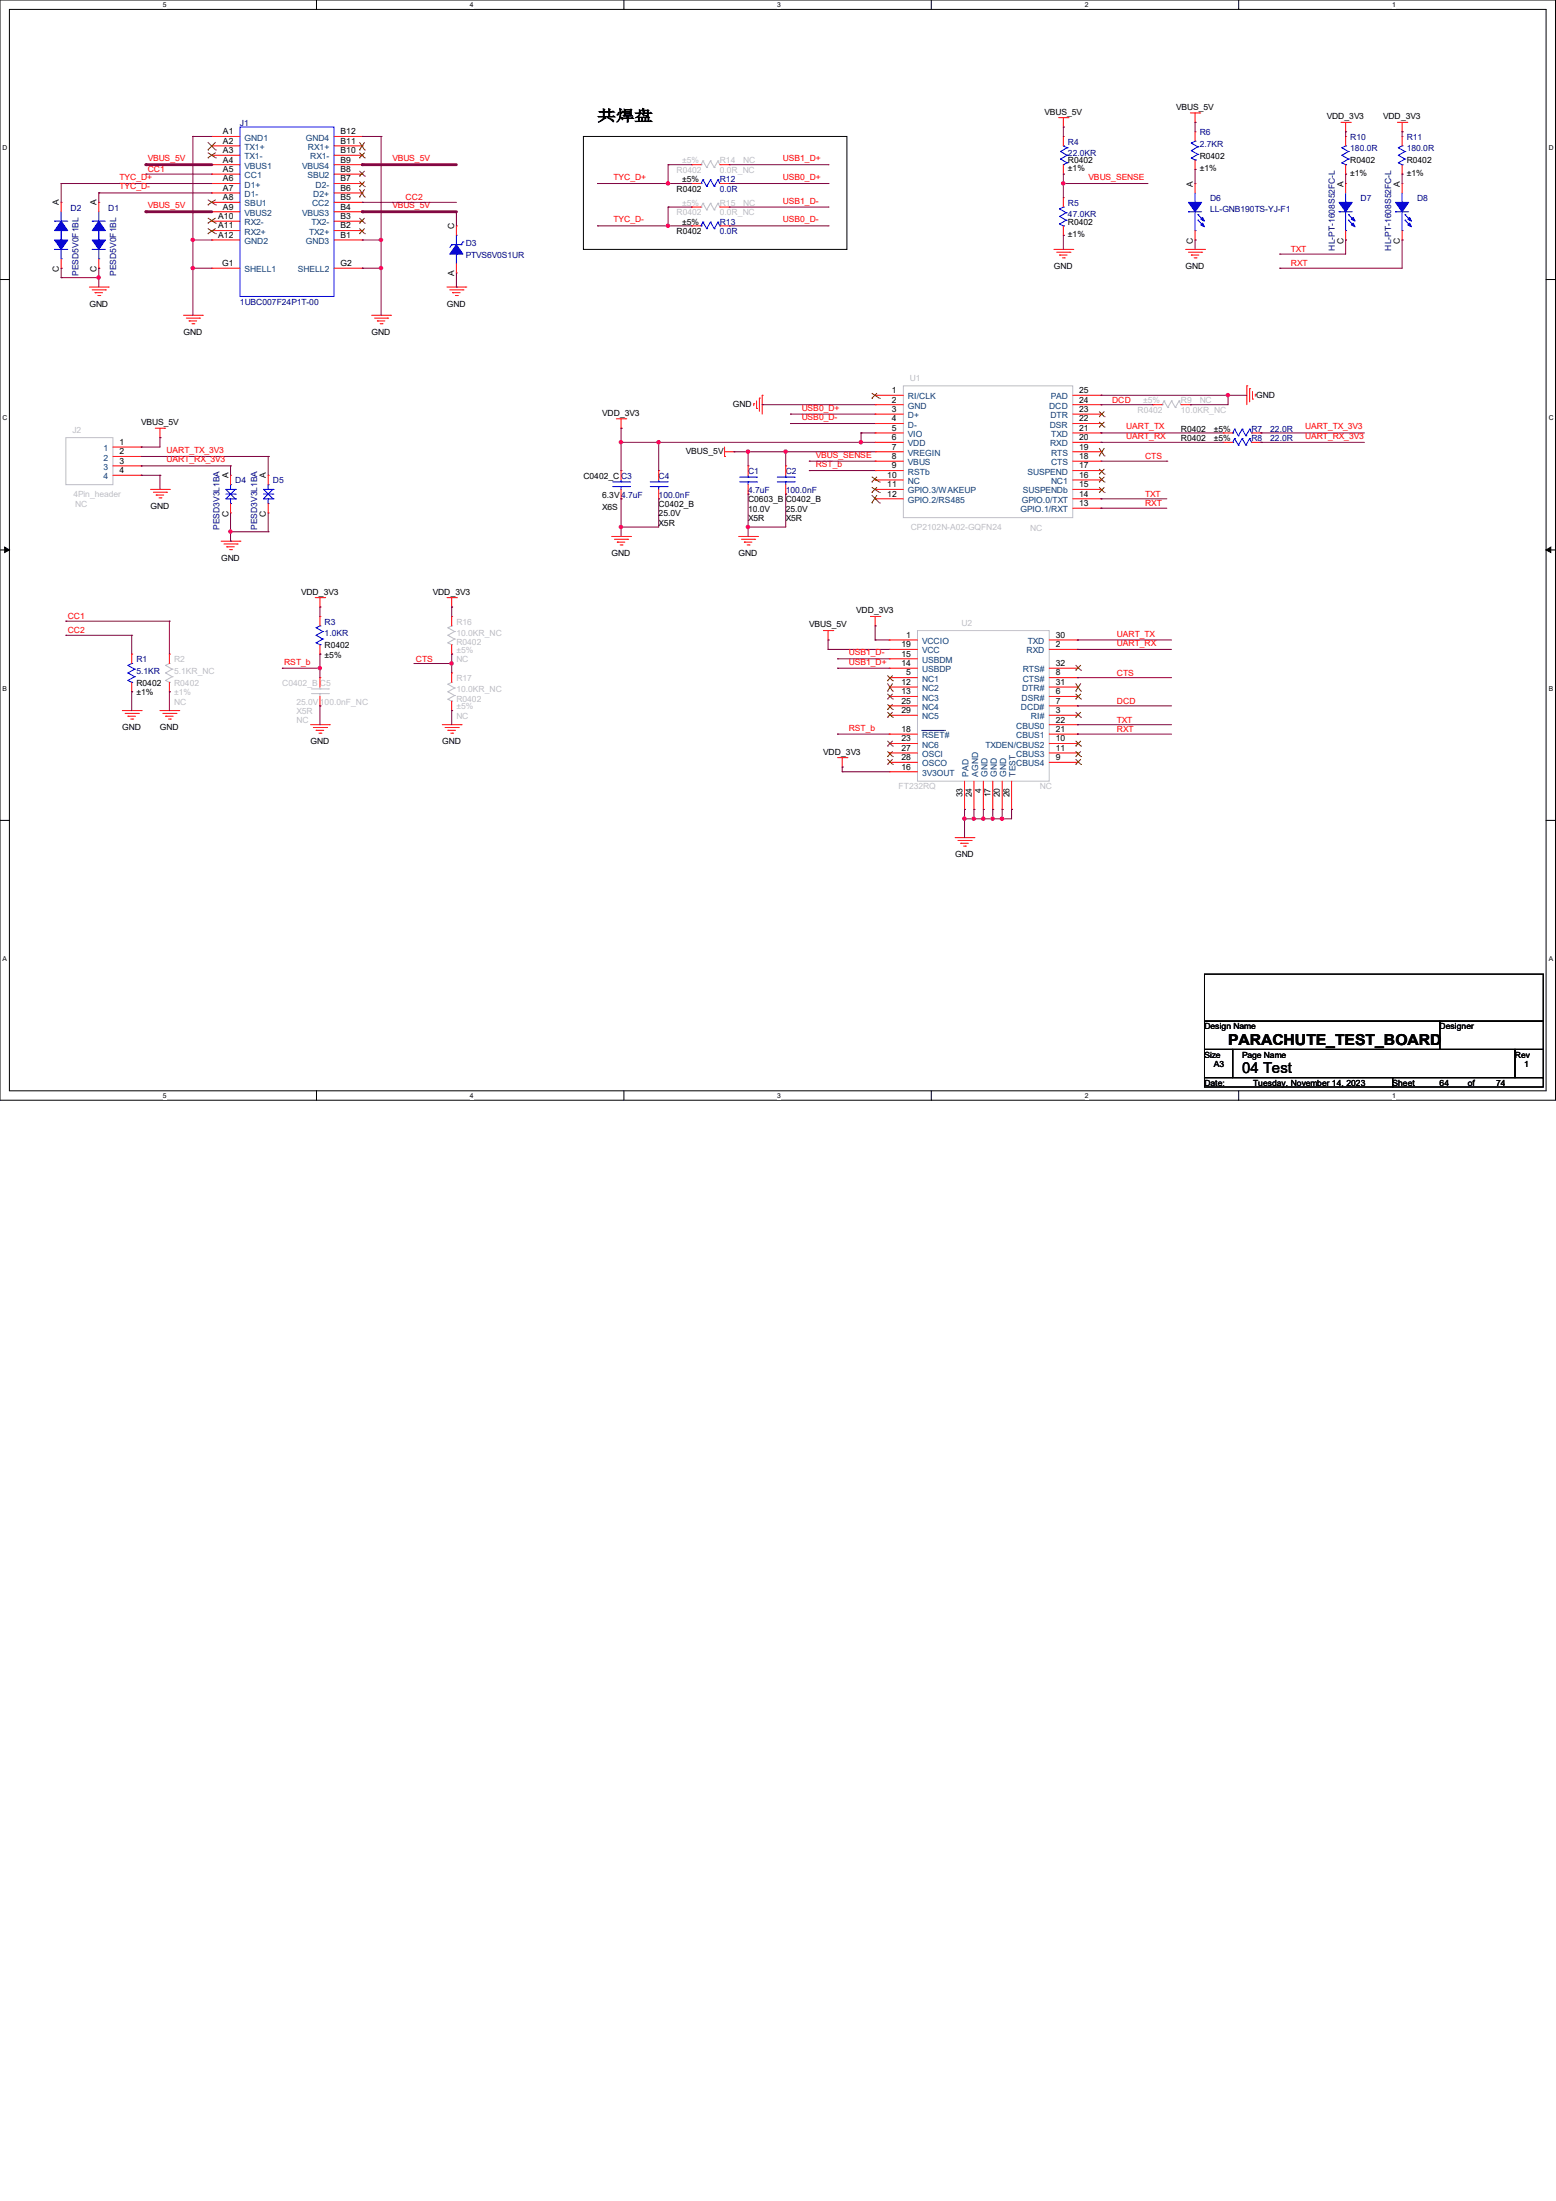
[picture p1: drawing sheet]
<svg xmlns="http://www.w3.org/2000/svg" width="210mm" height="297mm" viewBox="0 0 210 297" stroke-linecap="round" stroke-linejoin="round" font-family="sans-serif">
<path d="M0 0h209.9v148.5h-209.9zM1.3 1.3h207.4v145.9h-207.4z" fill="none" stroke="#000" stroke-width=".13"/>
<g fill="#fff">
<path d="M22 .1h.5v1h-.5z"/>
<path d="M22 147.3h.5v1h-.5z"/>
</g>
<path d="M42.7 0v1.3M42.7 147.2v1.3" fill="none" stroke="#000" stroke-width=".13"/>
<g fill="#fff">
<path d="M63.4 .1h.5v1h-.5z"/>
<path d="M63.4 147.3h.5v1h-.5z"/>
</g>
<path d="M84.2 0v1.3M84.2 147.2v1.3" fill="none" stroke="#000" stroke-width=".13"/>
<g fill="#fff">
<path d="M104.9 .1h.5v1h-.5z"/>
<path d="M104.9 147.3h.5v1h-.5z"/>
</g>
<path d="M125.7 0v1.3M125.7 147.2v1.3" fill="none" stroke="#000" stroke-width=".13"/>
<g fill="#fff">
<path d="M146.4 .1h.5v1h-.5z"/>
<path d="M146.4 147.3h.5v1h-.5z"/>
</g>
<path d="M167.2 0v1.3M167.2 147.2v1.3" fill="none" stroke="#000" stroke-width=".13"/>
<g fill="#fff">
<path d="M187.9 .1h.5v1h-.5z"/>
<path d="M187.9 147.3h.5v1h-.5z"/>
<path d="M.3 19.5h.7v1h-.7z"/>
<path d="M209 19.5h.6v1h-.6z"/>
<path d="M.3 55.9h.7v1h-.7z"/>
<path d="M209 55.9h.6v1h-.6z"/>
</g>
<path d="M0 37.7h1.3M208.7 37.7h1.2" fill="none" stroke="#000" stroke-width=".13"/>
<g fill="#fff">
<path d="M.3 92.4h.6v1h-.6z"/>
<path d="M209 92.4h.6v1h-.6z"/>
</g>
<path d="M0 74.2h1.3M208.7 74.2h1.2" fill="none" stroke="#000" stroke-width=".13"/>
<path d="M.6 73.8l.7 .4-.7 .3zM208.7 74.2l.6-.4v.7z" fill="#000" stroke="#000" stroke-width=".13"/>
<g fill="#fff">
<path d="M.3 128.9h.6v1h-.6z"/>
<path d="M209 128.9h.5v1h-.5z"/>
</g>
<g fill="none" stroke="#000" stroke-width=".13">
<path d="M78.7 18.4h35.6v15.3h-35.6zM0 110.7h1.3M208.7 110.7h1.2M162.6 131.4h45.7v6.4h-45.7zM162.6 137.8h31.7v3.8h-31.7zM194.3 137.8h14v3.8h-14zM194.3 137.8v3.8M162.6 141.6h3.8v3.8h-3.8zM162.6 145.4h25.4v1.3h-25.4zM166.4 141.6h38.1v3.8h-38.1zM188 145.4h20.3v1.3h-20.3zM194.3 141.6h.1"/>
<path d="M204.5 141.6h3.8v3.8h-3.8z"/>
</g>
<g fill="none" stroke="#f00" stroke-width=".13">
<path d="M28.6 18.4h.1M28.6 19.7h.1M28.6 18.4h3.8M28.6 19.7h3.8M45.1 18.4h3.8M45.1 19.7h3.8M48.9 19.7h.1M48.9 18.4h.1M142.9 15.9h1.2M143.5 17.1h.1M143.5 18.4h.1M143.5 15.9v1.2"/>
<path d="M143.5 18.4v1.3M144.1 15.9h.1M160.7 15.2h1.2M161.3 16.5h.1M161.3 17.8h.1M161.3 15.2v1.3M161.3 17.8v1.2M161.9 15.2h.1M181 16.5h1.2M181.6 17.8h.1M181.6 18.4h.1M181.6 16.5v1.3"/>
<path d="M181.6 18.4v1.3M182.2 16.5h.1M188.6 16.5h1.3M189.2 17.8h.1M189.2 18.4h.1M189.2 16.5v1.3M189.2 18.4v1.3M189.9 16.5h.1M8.3 36.2h.1M8.3 27.3h.1M8.3 27.3v1.3M8.3 34.9v1.3"/>
<path d="M12.1 38.7h2.5M12.4 39.1h1.8M12.8 39.5h.1M12.8 39.5h1M13.2 39.9h.3M13.3 36.2h.1M13.3 27.3h.1M13.3 27.3v1.3M13.3 34.9v1.3M13.5 39.9h.1M14.2 39.1h.1M14.6 38.7h.1"/>
<path d="M28.6 21h.1M28.6 22.2h.1M28.6 23.5h.1M28.6 36.2h.1M28.6 24.8h.1M28.6 26h.1M28.6 27.3h.1M28.6 28.6h.1M28.6 29.8h.1M28.6 31.1h.1M28.6 32.4h.1M28.6 24.8h3.8"/>
<path d="M28.6 22.2h3.8M28.6 21h3.8M28.6 23.5h3.8M28.6 36.2h3.8M28.6 26h3.8M28.6 27.3h3.8M28.6 28.6h3.8M28.6 29.8h3.8M28.6 31.1h3.8M28.6 32.4h3.8M45.1 24.8h3.8M45.1 22.2h3.8"/>
<path d="M45.1 21h3.8M45.1 23.5h3.8M45.1 36.2h3.8M45.1 26h3.8M45.1 27.3h3.8M45.1 28.6h3.8M45.1 29.8h3.8M45.1 31.1h3.8M45.1 32.4h3.8M48.9 36.2h.1M48.9 32.4h.1M48.9 31.1h.1"/>
<path d="M48.9 29.8h.1M48.9 28.6h.1M48.9 27.3h.1M48.9 26h.1M48.9 24.8h.1M48.9 23.5h.1M48.9 22.2h.1M48.9 21h.1M60.3 38.7h2.6M60.7 39.1h1.8M61.1 39.5h.1M61.1 39.5h1"/>
<path d="M61.5 39.9h.2M61.6 36.8h.1M61.6 30.5h.1M61.6 30.5v1.2M61.6 35.6v1.2M61.7 39.9h.1M62.5 39.1h.1M62.9 38.7h.1M93.3 27.9h.1M93.3 24.8h.1M93.3 22.2h.1M93.3 30.5h.1"/>
<path d="M93.3 27.9h1.3M93.3 24.8h1.3M93.3 22.2h1.3M93.3 30.5h1.3M97.2 27.9h1.2M97.2 24.8h1.2M97.2 22.2h1.2M97.2 30.5h1.2M98.4 27.9h.1M98.4 24.8h.1M98.4 22.2h.1M98.4 30.5h.1"/>
<path d="M142.2 33.7h2.6M142.6 34h1.8M143 34.4h.1M143 34.4h1M143.4 34.8h.2M143.5 23.5h.1M143.5 31.7h.1M143.5 26.7h.1M143.5 22.2v1.3M143.5 26.7v1.2M143.5 30.5v1.2M143.6 34.8h.1"/>
<path d="M144.4 34h.1M144.8 33.7h.1M160 33.7h2.6M160.4 34h1.8M160.8 34.4h.1M160.8 34.4h1M161.2 34.8h.2M161.3 22.9h.1M161.3 24.8h.1M161.3 32.4h.1M161.3 21.6v1.3M161.3 24.8v1.2"/>
<path d="M161.3 31.1v1.3M161.4 34.8h.1M162.2 34h.1M162.6 33.7h.1M181.6 23.5h.1M181.6 24.8h.1M181.6 32.4h.1M181.6 22.2v1.3M181.6 24.8v1.2M181.6 31.1v1.3M189.2 24.8h.1M189.2 32.4h.1"/>
<path d="M189.2 23.5h.1M189.2 22.2v1.3M189.2 24.8v1.2M189.2 31.1v1.3M21 57.8h1.2M21.6 59.1h.1M21.6 57.8v1.3M22.2 57.8h.1M24.8 42.5h2.5M25.1 42.9h1.8M25.5 43.3h.1M25.5 43.3h1"/>
<path d="M25.9 43.7h.3M26.2 43.7h.1M26.9 42.9h.1M27.3 42.5h.1M50.2 42.5h2.5M50.5 42.9h1.8M50.9 43.3h.1M50.9 43.3h1M51.3 43.7h.3M51.6 43.7h.1M52.3 42.9h.1M52.7 42.5h.1"/>
<path d="M83.2 56.5h1.3M83.8 57.8h.1M83.8 56.5v1.3M84.5 56.5h.1M101.7 54.5h.1M101.7 54.5v.2M102.1 55.1h.1M102.1 54.1v1M102.5 53.7h.1M102.5 53.7v1.8M102.9 53.3h.1M102.9 53.3v2.6"/>
<path d="M118.1 53.3h.1M118.1 54.6h.1M118.1 55.9h.1M118.1 57.1h.1M118.1 58.4h.1M118.1 59.7h.1M118.1 58.4h3.8M118.1 53.3h3.8M118.1 54.6h3.8M118.1 55.9h3.8M118.1 57.1h3.8M118.1 59.7h3.8"/>
<path d="M144.8 58.4h3.8M144.8 53.3h3.8M144.8 54.6h3.8M144.8 55.9h3.8M144.8 57.1h3.8M144.8 59.7h3.8M148.6 59.7h.1M148.6 58.4h.1M148.6 57.1h.1M148.6 55.9h.1M148.6 54.6h.1M148.6 53.3h.1"/>
<path d="M155.6 54.6h.1M155.6 54.6h1.2M159.4 54.6h1.3M160.7 54.6h.1M165.1 58.4h.1M165.1 59.7h.1M165.1 58.4h1.3M165.1 59.7h1.3M168.3 52.1h.1M168.3 52.1v2.5M168.7 52.5h.1M168.7 52.5v1.7"/>
<path d="M168.9 58.4h1.3M168.9 59.7h1.3M169 53.8h.1M169 52.8v1M169.4 53.2h.1M169.4 53.2v.3M170.2 58.4h.1M170.2 59.7h.1M15.2 60.3h3.8M15.2 61.6h3.8M15.2 62.9h3.8M15.2 64.1h3.8"/>
<path d="M19 60.3h.1M19 61.6h.1M19 62.9h.1M19 64.1h.1M20.3 66h2.6M20.7 66.4h1.8M21.1 66.8h.1M21.1 66.8h1M21.5 67.2h.2M21.7 67.2h.1M22.5 66.4h.1M22.9 66h.1"/>
<path d="M29.8 73h2.6M30.2 73.4h1.8M30.6 73.8h.1M30.6 73.8h1M31 74.2h.2M31.1 69.2h.1M31.1 64.1h.1M31.1 64.1v1.3M31.1 67.9v1.3M31.2 74.2h.1M32 73.4h.1M32.4 73h.1"/>
<path d="M36.2 69.2h.1M36.2 64.1h.1M36.2 64.1v1.3M36.2 67.9v1.3M82.5 72.4h2.6M82.9 72.8h1.8M83.3 73.2h.1M83.3 73.2h1M83.7 73.5h.2M83.8 63.5h.1M83.8 67.3h.1M83.8 63.5v1.3"/>
<path d="M83.8 66v1.3M83.9 73.5h.1M84.7 72.8h.1M85.1 72.4h.1M88.9 63.5h.1M88.9 67.3h.1M88.9 63.5v1.3M88.9 66v1.3M97.8 61.6h.1M97.8 61h1.3M97.8 60.3v1.3M99.1 61h.1"/>
<path d="M99.7 72.4h2.5M100.1 72.8h1.8M100.5 73.2h.1M100.5 73.2h1M100.8 73.5h.3M101 62.9h.1M101 66.7h.1M101 62.9v1.2M101 65.4v1.3M101.1 73.5h.1M101.9 72.8h.1M102.2 72.4h.1"/>
<path d="M106 62.9h.1M106 66.7h.1M106 62.9v1.2M106 65.4v1.3M118.1 61h.1M118.1 62.2h.1M118.1 63.5h.1M118.1 64.8h.1M118.1 66h.1M118.1 67.3h.1M118.1 61h3.8M118.1 66h3.8"/>
<path d="M118.1 62.2h3.8M118.1 63.5h3.8M118.1 64.8h3.8M118.1 67.3h3.8M144.8 61h3.8M144.8 66h3.8M144.8 62.2h3.8M144.8 63.5h3.8M144.8 64.8h3.8M144.8 67.3h3.8M144.8 68.6h3.8M148.6 68.6h.1"/>
<path d="M148.6 67.3h.1M148.6 66h.1M148.6 64.8h.1M148.6 63.5h.1M148.6 62.2h.1M148.6 61h.1M16.5 95.9h2.5M16.9 96.3h1.8M17.3 96.6h.1M17.3 96.6h1M17.7 97h.2M17.8 93.3h.1"/>
<path d="M17.8 88.3h.1M17.8 88.3v1.2M17.8 92.1v1.2M17.9 97h.1M18.7 96.3h.1M19 95.9h.1M21.6 95.9h2.5M22 96.3h1.7M22.4 96.6h.1M22.4 96.6h1M22.7 97h.3M22.9 93.3h.1"/>
<path d="M22.9 88.3h.1M22.9 88.3v1.2M22.9 92.1v1.2M23 97h.1M23.7 96.3h.1M24.1 95.9h.1M41.9 97.8h2.5M42.3 98.2h1.8M42.5 80.6h1.3M42.7 98.6h.1M42.7 98.6h1M43.1 98.9h.2"/>
<path d="M43.2 81.9h.1M43.2 88.3h.1M43.2 83.2h.1M43.2 91.4h.1M43.2 95.2h.1M43.2 80.6v1.3M43.2 83.2v1.3M43.2 87v1.3M43.2 91.4v1.3M43.2 94v1.2M43.3 98.9h.1M43.8 80.6h.1"/>
<path d="M44.1 98.2h.1M44.4 97.8h.1M59.7 97.8h2.5M60.1 98.2h1.7M60.3 80.6h1.3M60.5 98.6h.1M60.5 98.6h1M60.8 98.9h.3M61 81.9h.1M61 95.9h.1M61 90.8h.1M61 88.3h.1"/>
<path d="M61 83.2h.1M61 80.6v1.3M61 83.2v1.3M61 87v1.3M61 90.8v1.3M61 94.6v1.3M61.1 98.9h.1M61.6 80.6h.1M61.8 98.2h.1M62.2 97.8h.1M111.1 85.1h1.3M111.8 86.4h.1"/>
<path d="M111.8 85.1v1.3M112.4 85.1h.1M117.5 83.2h1.2M118.1 84.5h.1M118.1 83.2v1.3M118.7 83.2h.1M120 87.6h.1M120 88.9h.1M120 90.2h.1M120 86.4h.1M120 91.4h.1M120 99.1h.1"/>
<path d="M120 92.7h.1M120 94h.1M120 95.2h.1M120 96.5h.1M120 87.6h3.8M120 88.9h3.8M120 90.2h3.8M120 86.4h3.8M120 91.4h3.8M120 99.1h3.8M120 96.5h3.8M120 95.2h3.8"/>
<path d="M120 92.7h3.8M120 94h3.8M141.6 97.8h3.8M141.6 87.6h3.8M141.6 90.2h3.8M141.6 86.4h3.8M141.6 91.4h3.8M141.6 99.1h3.8M141.6 96.5h3.8M141.6 95.2h3.8M141.6 92.7h3.8M141.6 94h3.8"/>
<path d="M145.4 99.1h.1M145.4 97.8h.1M145.4 96.5h.1M145.4 95.2h.1M145.4 91.4h.1M145.4 92.7h.1M145.4 94h.1M145.4 86.4h.1M145.4 87.6h.1M145.4 90.2h.1M113 102.2h1.3M113.7 103.5h.1"/>
<path d="M113.7 102.2v1.3M114.3 102.2h.1M120 101.6h.1M120 102.9h.1M120 100.3h.1M120 104.1h.1M120 101.6h3.8M120 102.9h3.8M120 100.3h3.8M120 104.1h3.8M128.9 113h2.5M129.3 113.4h1.8"/>
<path d="M129.7 113.8h.1M129.7 113.8h1M130 114.2h.3M130.2 109.2h.1M130.2 105.4v3.8M130.3 114.2h.1M131.1 113.4h.1M131.4 113h.1M131.4 109.2h.1M131.4 105.4v3.8M132.7 109.2h.1M132.7 105.4v3.8"/>
<path d="M134 109.2h.1M134 105.4v3.8M135.3 109.2h.1M135.3 105.4v3.8M136.5 109.2h.1M136.5 105.4v3.8M141.6 101.6h3.8M141.6 102.9h3.8M141.6 100.3h3.8M145.4 102.9h.1M145.4 101.6h.1M145.4 100.3h.1"/>
</g>
<g fill="none" stroke="#00f" stroke-width=".13">
<path d="M32.4 17.1h12.7v22.9h-12.7zM143.5 19.7h.1M143.5 19.7l.5 .2M144 19.9h.1M144 19.9l-.9 .5M160.8 19.3h.1M160.8 19.3l.9 .5M161.3 19h.1M161.3 19l-.5 .3M161.7 19.8h.1M161.7 19.8l-.9 .5M181.1 19.9h.1"/>
<path d="M181.1 19.9l.9 .5M181.6 19.7h.1M181.6 19.7l-.5 .2M188.7 19.9h.1M188.7 19.9l.9 .5M189.2 19.7h.1M189.2 19.7l-.5 .2M7.4 33.7h.1M7.4 29.8h.1M7.4 33.7h1.7M7.4 29.8h1.7M8.3 34.9h.1"/>
<path d="M8.3 32.4h.1M8.3 28.6v6.3M12.4 33.7h.1M12.4 29.8h.1M12.4 33.7h1.8M12.4 29.8h1.8M13.3 34.9h.1M13.3 32.4h.1M13.3 28.6v6.3M61 33h.1M61 33l-.3 .4M61 33h1.2"/>
<path d="M61.6 34.3h.1M61.6 31.7h.1M61.6 31.7v1.3M61.6 34.3v1.3M62.2 33h.1M62.5 32.6h.1M62.5 32.6l-.3 .4M94.6 24.8h.1M94.6 30.5h.1M94.9 24.3h.1M94.9 30h.1M94.9 24.3l-.3 .5"/>
<path d="M94.9 24.3l.5 .8M94.9 30l-.3 .5M94.9 30l.5 .9M95.4 25.1h.1M95.4 30.9h.1M95.9 24.3h.1M95.9 30h.1M95.9 24.3l-.5 .8M95.9 24.3l.5 .8M95.9 30l-.5 .9M95.9 30l.5 .9M96.4 25.1h.1"/>
<path d="M96.4 30.9h.1M96.9 24.3h.1M96.9 30h.1M96.9 24.3l-.5 .8M96.9 24.3l.3 .5M96.9 30l-.5 .9M96.9 30l.3 .5M97.2 24.8h.1M97.2 30.5h.1M143 30.2h.1M143 29.2h.1M143 28.2h.1"/>
<path d="M143 30.2l.5 .3M143 29.2l.9 .5M143 28.2l.9 .5M143.1 20.4h.1M143.1 21.5h.1M143.1 20.4l.9 .6M143.1 21.5l.9 .5M143.5 22.2h.1M143.5 30.5h.1M143.5 27.9h.1M143.5 27.9l-.5 .3M143.9 29.7h.1"/>
<path d="M143.9 28.7h.1M143.9 29.7l-.9 .5M143.9 28.7l-.9 .5M144 21h.1M144 22h.1M144 21l-.9 .5M144 22l-.5 .2M160.4 28.6h.1M160.4 28.6h1.8M160.8 21.3h.1M160.8 20.3h.1M160.8 21.3l.5 .3"/>
<path d="M160.8 20.3l.9 .5M161.3 21.6h.1M161.3 27.3h.1M161.3 31.1h.1M161.3 26v1.3M161.3 28.6v2.5M161.7 20.8h.1M161.7 29h.1M161.7 29.7h.1M161.7 20.8l-.9 .5M161.7 29l.7 .7M161.7 29.7l.7 .8"/>
<path d="M180.7 28.6h.1M180.7 28.6h1.8M181.1 22h.1M181.1 21h.1M181.1 22l.5 .2M181.1 21l.9 .5M181.6 22.2h.1M181.6 27.3h.1M181.6 31.1h.1M181.6 26v1.3M181.6 28.6v2.5M182 21.5h.1"/>
<path d="M182 20.4h.1M182 29h.1M182 29.7h.1M182 21.5l-.9 .5M182 20.4l-.9 .6M182 29l.8 .7M182 29.7l.8 .8M188.3 28.6h.1M188.3 28.6h1.8M188.7 22h.1M188.7 21h.1M188.7 22l.5 .2"/>
<path d="M188.7 21l.9 .5M189.2 27.3h.1M189.2 31.1h.1M189.2 22.2h.1M189.2 26v1.3M189.2 28.6v2.5M189.6 29h.1M189.6 29.7h.1M189.6 21.5h.1M189.6 20.4h.1M189.6 29l.8 .7M189.6 29.7l.8 .8"/>
<path d="M189.6 21.5l-.9 .5M189.6 20.4l-.9 .6M166.4 58.4h.1M166.4 59.7h.1M166.6 57.9h.1M166.6 59.2h.1M166.6 57.9l-.2 .5M166.6 57.9l.5 .9M166.6 59.2l-.2 .5M166.6 59.2l.5 .9M167.1 58.8h.1M167.6 57.9h.1"/>
<path d="M167.6 59.2h.1M167.6 57.9l-.5 .9M167.6 57.9l.5 .9M167.6 59.2l-.5 .9M167.6 59.2l.5 .9M168.1 58.8h.1M168.7 57.9h.1M168.7 59.2h.1M168.7 57.9l-.6 .9M168.7 57.9l.2 .5M168.7 59.2l-.6 .9M168.7 59.2l.2 .5"/>
<path d="M168.9 58.4h.1M168.9 59.7h.1M30.5 66.7h1.2M31.1 67.9h.1M31.1 65.4h.1M31.1 65.4v.6M31.1 67.3v.6M31.7 67.3h.1M31.7 66h.1M31.7 66.7h.1M31.7 66h-1.2l1.2 1.3M31.7 66l-1.2 1.3h1.2"/>
<path d="M35.6 66.7h1.2M36.2 67.9h.1M36.2 65.4h.1M36.2 65.4v.6M36.2 67.3v.6M36.8 67.3h.1M36.8 66h.1M36.8 66.7h.1M36.8 66h-1.2l1.2 1.3M36.8 66l-1.2 1.3h1.2M82.7 65.7h2.3M82.7 65h2.3"/>
<path d="M83.8 65h.1M83.8 65.7h.1M83.8 64.8v.2M83.8 65.7v.3M85 65.7h.1M85 65h.1M87.8 65.7h2.2M87.8 65h2.2M88.9 65h.1M88.9 65.7h.1M88.9 64.8v.2M88.9 65.7v.3"/>
<path d="M90 65.7h.1M90 65h.1M99.8 65h2.3M99.8 64.4h2.3M101 64.4h.1M101 65h.1M101 64.1v.3M101 65v.4M102.1 65h.1M102.1 64.4h.1M104.9 65h2.3M104.9 64.4h2.3"/>
<path d="M106 64.4h.1M106 65h.1M106 64.1v.3M106 65v.4M107.2 65h.1M107.2 64.4h.1M167.1 60.1h.1M168.1 60.1h.1M17.3 91.8h.1M17.3 90.8h.1M17.3 89.8h.1M17.3 91.8l.5 .3"/>
<path d="M17.3 90.8l.9 .5M17.3 89.8l.9 .5M17.8 92.1h.1M17.8 89.5h.1M17.8 89.5l-.5 .3M18.2 91.3h.1M18.2 90.3h.1M18.2 91.3l-.9 .5M18.2 90.3l-.9 .5M42.7 86.7h.1M42.7 85.7h.1M42.7 84.7h.1"/>
<path d="M42.7 86.7l.5 .3M42.7 85.7l.9 .5M42.7 84.7l.9 .5M43.2 87h.1M43.2 84.5h.1M43.2 84.5l-.5 .2M43.6 86.2h.1M43.6 85.2h.1M43.6 86.2l-.9 .5M43.6 85.2l-.9 .5"/>
</g>
<g fill="none" stroke="#c0c0c0" stroke-width=".13">
<path d="M94.6 27.9h.1M94.6 22.2h.1M94.9 27.4h.1M94.9 21.7h.1M94.9 27.4l-.3 .5M94.9 27.4l.5 .9M94.9 21.7l-.3 .5M94.9 21.7l.5 .9M95.4 28.3h.1M95.4 22.6h.1M95.9 27.4h.1M95.9 21.7h.1"/>
<path d="M95.9 27.4l-.5 .9M95.9 27.4l.5 .9M95.9 21.7l-.5 .9M95.9 21.7l.5 .9M96.4 28.3h.1M96.4 22.6h.1M96.9 27.4h.1M96.9 21.7h.1M96.9 27.4l-.5 .9M96.9 27.4l.3 .5M96.9 21.7l-.5 .9M96.9 21.7l.3 .5"/>
<path d="M97.2 27.9h.1M97.2 22.2h.1M8.9 59.1h6.3v6.3h-6.3zM121.9 52.1h22.9v17.7h-22.9zM156.8 54.6h.1M157.1 54.1h.1M157.1 54.1l-.3 .5M157.1 54.1l.5 .9M157.6 55h.1M158.1 54.1h.1M158.1 54.1l-.5 .9M158.1 54.1l.5 .9"/>
<path d="M158.6 55h.1M159.1 54.1h.1M159.1 54.1l-.5 .9M159.1 54.1l.3 .5M159.4 54.6h.1M22.4 91.8h.1M22.4 90.8h.1M22.4 89.8h.1M22.4 91.8l.5 .3M22.4 90.8l.8 .5M22.4 89.8l.8 .5M22.9 92.1h.1"/>
<path d="M22.9 89.5h.1M22.9 89.5l-.5 .3M23.2 91.3h.1M23.2 90.3h.1M23.2 91.3l-.8 .5M23.2 90.3l-.8 .5M42 93.6h2.3M42 93h2.3M43.2 93h.1M43.2 93.6h.1M43.2 92.7v.3M43.2 93.6v.4"/>
<path d="M44.3 93.6h.1M44.3 93h.1M60.5 94.4h.1M60.5 93.3h.1M60.5 92.3h.1M60.5 86.7h.1M60.5 85.7h.1M60.5 84.7h.1M60.5 94.4l.5 .2M60.5 93.3l.8 .6M60.5 92.3l.8 .5M60.5 86.7l.5 .3"/>
<path d="M60.5 85.7l.8 .5M60.5 84.7l.8 .5M61 94.6h.1M61 92.1h.1M61 87h.1M61 84.5h.1M61 92.1l-.5 .2M61 84.5l-.5 .2M61.3 93.9h.1M61.3 92.8h.1M61.3 86.2h.1M61.3 85.2h.1"/>
<path d="M61.3 93.9l-.8 .5M61.3 92.8l-.8 .5M61.3 86.2l-.8 .5M61.3 85.2l-.8 .5M123.8 85.1h17.8v20.3h-17.8z"/>
</g>
<g fill="none" stroke="#804000" stroke-width=".13">
<path d="M28 19.2l1.1 1M29.1 19.2l-1.1 1M48.5 19.2l.7 1M49.2 19.2l-.7 1M28 20.2h.1M28 21.3h.1M28 27.7h.1M28 30.1h.1M28 31.5h.1M28 20.6l1.1 .7M28 26.9l1.1 .8M28 29.4l1.1 .7"/>
<path d="M28 30.8l1.1 .7M29.1 20.2h.1M29.1 21.3h.1M29.1 27.7h.1M29.1 30.1h.1M29.1 31.5h.1M29.1 20.6l-1.1 .7M29.1 26.9l-1.1 .8M29.1 29.4l-1.1 .7M29.1 30.8l-1.1 .7M48.5 31.5h.1M48.5 30.1h.1"/>
<path d="M48.5 26.6h.1M48.5 25.2h.1M48.5 23.8h.1M48.5 21.3h.1M48.5 20.2h.1M48.5 30.8l.7 .7M48.5 29.4l.7 .7M48.5 25.5l.7 1.1M48.5 24.5l.7 .7M48.5 23.1l.7 .7M48.5 20.6l.7 .7M49.2 31.5h.1"/>
<path d="M49.2 30.1h.1M49.2 26.6h.1M49.2 25.2h.1M49.2 23.8h.1M49.2 21.3h.1M49.2 20.2h.1M49.2 30.8l-.7 .7M49.2 29.4l-.7 .7M49.2 25.5l-.7 1.1M49.2 24.5l-.7 .7M49.2 23.1l-.7 .7M49.2 20.6l-.7 .7"/>
<path d="M117.7 53.8h.1M117.7 53.1l1 .7M118.4 53.1l-.7 .7M118.7 53.8h.1M148.3 57.6h.1M148.3 56.2h.1M148.3 56.9l.7 .7M148.3 55.5l.7 .7M149 57.6h.1M149 56.2h.1M149 56.9l-.7 .7M149 55.5l-.7 .7"/>
<path d="M117.7 65h.1M117.7 66.5h.1M117.7 67.9h.1M117.7 64.3l1 .7M117.7 65.8l1 .7M117.7 66.8l1 1.1M118.4 64.3l-.7 .7M118.4 65.8l-.7 .7M118.4 66.8l-.7 1.1M118.7 65h.1M118.7 66.5h.1M118.7 67.9h.1"/>
<path d="M148.3 66.5h.1M148.3 65h.1M148.3 64h.1M148.3 61.5h.1M148.3 65.8l.7 .7M148.3 64.3l.7 .7M148.3 63.3l.7 .7M148.3 60.5l.7 1M149 66.5h.1M149 65h.1M149 64h.1M149 61.5h.1"/>
<path d="M149 65.8l-.7 .7M149 64.3l-.7 .7M149 63.3l-.7 .7M149 60.5l-.7 1M119.8 91.9h.1M119.8 93.3h.1M119.8 94.3h.1M119.8 95.7h.1M119.8 96.8h.1M119.8 91.2l.7 .7M119.8 100l.7 .7M119.8 92.2l.7 1.1"/>
<path d="M119.8 93.6l.7 .7M119.8 95l.7 .7M119.8 96.1l.7 .7M120.5 91.9h.1M120.5 93.3h.1M120.5 94.3h.1M120.5 95.7h.1M120.5 96.8h.1M120.5 91.2l-.7 .7M120.5 100l-.7 .7M120.5 92.2l-.7 1.1M120.5 93.6l-.7 .7"/>
<path d="M120.5 95l-.7 .7M120.5 96.1l-.7 .7M145.2 96.8h.1M145.2 93.3h.1M145.2 94.3h.1M145.2 90.4h.1M145.2 100l.7 .7M145.2 96.1l.7 .7M145.2 92.2l.7 1.1M145.2 93.6l.7 .7M145.2 89.7l.7 .7M145.9 96.8h.1"/>
<path d="M145.9 93.3h.1M145.9 94.3h.1M145.9 90.4h.1M145.9 100l-.7 .7M145.9 96.1l-.7 .7M145.9 92.2l-.7 1.1M145.9 93.6l-.7 .7M145.9 89.7l-.7 .7M119.8 102.1h.1M119.8 103.1h.1M119.8 100.7h.1M119.8 101.4l.7 .7"/>
<path d="M119.8 102.4l.7 .7M120.5 102.1h.1M120.5 103.1h.1M120.5 100.7h.1M120.5 101.4l-.7 .7M120.5 102.4l-.7 .7M145.2 103.1h.1M145.2 102.1h.1M145.2 100.7h.1M145.2 102.4l.7 .7M145.2 101.4l.7 .7M145.9 103.1h.1"/>
<path d="M145.9 102.1h.1M145.9 100.7h.1M145.9 102.4l-.7 .7M145.9 101.4l-.7 .7"/>
</g>
<g fill="#00f" stroke="#00f" stroke-width=".13">
<path d="M160.4 27.3h1.8l-.9 1.3z" fill-rule="evenodd"/>
<path d="M162.3 30.1l.3 .5-.5-.2z" fill-rule="evenodd"/>
<path d="M162.3 29.3l.3 .5-.5-.2z" fill-rule="evenodd"/>
<path d="M61.6 33l.9 1.3h-1.8z" fill-rule="evenodd"/>
<path d="M12.4 32.4h1.8l-.9 1.3z" fill-rule="evenodd"/>
<path d="M13.3 29.8l.9 1.3h-1.8z" fill-rule="evenodd"/>
<path d="M188.3 27.3h1.8l-.9 1.3z" fill-rule="evenodd"/>
<path d="M190.2 30.1l.3 .5-.5-.2z" fill-rule="evenodd"/>
<path d="M190.2 29.3l.3 .5-.5-.2z" fill-rule="evenodd"/>
<path d="M7.4 32.4h1.7l-.8 1.3z" fill-rule="evenodd"/>
<path d="M8.3 29.8l.8 1.3h-1.7z" fill-rule="evenodd"/>
<path d="M180.7 27.3h1.8l-.9 1.3z" fill-rule="evenodd"/>
<path d="M182.6 30.1l.3 .5-.5-.2z" fill-rule="evenodd"/>
<path d="M182.6 29.3l.3 .5-.5-.2z" fill-rule="evenodd"/>
</g>
<path d="M124.4 98.6h3.1M127.5 98.6h.1" fill="none" stroke="#004080" stroke-width=".13"/>
<g fill="none" stroke="#800040" stroke-width=".13">
<path d="M26 18.4h.1M26 18.4v24.1M26 18.4h2.6M48.9 18.4h.1M48.9 18.4h2.5M51.4 18.4h.1M51.4 18.4v24.1M26 36.2h.1M26 32.4h.1M26 36.2h2.6M26 32.4h2.6M48.9 36.2h.1"/>
<path d="M48.9 32.4h.1M48.9 36.2h2.5M48.9 32.4h2.5M51.4 36.2h.1M51.4 32.4h.1"/>
</g>
<g fill="#f0f" stroke="#f0f" stroke-width=".13">
<circle cx="26" cy="36.2" r=".23"/>
<circle cx="26" cy="32.4" r=".23"/>
<circle cx="51.4" cy="32.4" r=".23"/>
<circle cx="51.4" cy="36.2" r=".23"/>
</g>
<path d="M19.7 22.2h8.9" fill="none" stroke="#800040" stroke-width=".38"/>
<circle cx="19.7" cy="22.2" r=".19" fill="#800040"/>
<path d="M48.9 22.2h12.7" fill="none" stroke="#800040" stroke-width=".38"/>
<circle cx="48.9" cy="22.2" r=".19" fill="#800040"/>
<path d="M19.7 28.6h8.9" fill="none" stroke="#800040" stroke-width=".38"/>
<circle cx="19.7" cy="28.6" r=".19" fill="#800040"/>
<path d="M48.9 28.6h12.7" fill="none" stroke="#800040" stroke-width=".38"/>
<circle cx="48.9" cy="28.6" r=".19" fill="#800040"/>
<g fill="none" stroke="#800040" stroke-width=".13">
<path d="M143.5 17.1h.1M143.5 17.1v1.3M161.3 16.5h.1M161.3 16.5v1.3M181.6 17.8h.1M181.6 17.8v.6M189.2 17.8h.1M189.2 17.8v.6M8.3 24.8h.1M8.3 36.2h.1M8.3 37.5h.1M8.3 24.8h20.3"/>
<path d="M8.3 24.8v2.5M8.3 36.2v1.3M8.3 37.5h5M13.3 26h.1M13.3 36.2h.1M13.3 37.5h.1M13.3 26h15.3M13.3 26v1.3M13.3 36.2v2.5M19.7 23.5h.1M19.7 23.5h8.9M48.9 27.3h.1"/>
<path d="M48.9 27.3h12.7M61.6 38.7h.1M61.6 28.6h.1M61.6 28.6v1.9M61.6 36.8v1.9M80.6 24.8h.1M80.6 30.5h.1M80.6 24.8h12.7M80.6 30.5h12.7M90.2 22.2h.1M90.2 24.8h.1M90.2 27.9h.1"/>
<path d="M90.2 30.5h.1M90.2 22.2h3.1M90.2 22.2v2.6M90.2 27.9v2.6M90.2 27.9h3.1M98.4 24.8h13.4M98.4 30.5h13.4M98.4 22.2h13.4M98.4 27.9h13.4M111.8 24.8h.1M111.8 22.2h.1M111.8 30.5h.1"/>
<path d="M111.8 27.9h.1M143.5 23.5h.1M143.5 31.7h.1M143.5 24.8h.1M143.5 24.8h11.4M143.5 23.5v3.2M143.5 31.7v2M161.3 32.4h.1M161.3 22.9h.1M161.3 22.9v1.9M161.3 32.4v1.3M172.7 34.3h.1"/>
<path d="M172.7 36.2h.1M181.6 23.5h.1M181.6 32.4h.1M181.6 23.5v1.3M181.6 32.4v1.9h-8.9M189.2 23.5h.1M189.2 32.4h.1M189.2 32.4v3.8h-16.5M189.2 23.5v1.3M21.6 59.1h.1M21.6 59.1v1.2h-2.6M83.8 59.7h.1"/>
<path d="M83.8 57.8h.1M83.8 59.7h34.3M83.8 57.8v5.7M88.9 59.7h.1M88.9 59.7v3.8M102.9 54.6h.1M102.9 54.6h15.2M106.7 55.9h.1M106.7 57.1h.1M106.7 55.9h11.4M106.7 57.1h11.4M116.2 58.4h.1"/>
<path d="M116.2 59.7h.1M116.2 58.4h1.9M116.2 58.4v1.3M148.6 53.3h.1M148.6 58.4h.1M148.6 59.7h.1M148.6 54.6h.1M148.6 54.6h7M148.6 59.7h16.5M148.6 58.4h16.5M148.6 53.3h19.7M160.7 54.6h.1"/>
<path d="M165.7 53.3h.1M165.7 53.3v1.3h-5M170.2 58.4h.1M170.2 59.7h.1M170.2 59.7h13.9M170.2 58.4h13.9M19 64.1h.1M19 60.3h.1M19 62.9h.1M19 64.1h2.6M19 61.6h17.2M19 62.9h12.1"/>
<path d="M21.6 64.1h.1M21.6 64.1v1.9M31.1 62.9h.1M31.1 71.8h.1M31.1 73h.1M31.1 62.9v1.2M31.1 69.2v3.8M31.1 71.8h5.1M36.2 61.6h.1M36.2 71.8h.1M36.2 61.6v2.5M36.2 69.2v2.6"/>
<path d="M83.8 67.3h.1M83.8 71.1h.1M83.8 67.3v5.1M88.9 67.3h.1M88.9 67.3v3.8h-5.1M99.1 61h.1M99.1 61h19M101 61h.1M101 66.7h.1M101 71.1h.1M101 61v1.9M101 66.7v5.7"/>
<path d="M106 61h.1M106 66.7h.1M106 61v1.9M106 66.7v4.4h-5M109.2 63.5h.1M109.2 62.2h.1M109.2 63.5h8.9M109.2 62.2h8.9M148.6 67.3h.1M148.6 68.6h.1M148.6 62.2h8.9M148.6 67.3h8.9"/>
<path d="M148.6 68.6h8.9M157.5 62.2h.1M8.9 83.8h.1M8.9 85.7h.1M8.9 83.8h14M8.9 85.7h8.9M17.8 93.3h.1M17.8 85.7h.1M17.8 85.7v2.6M17.8 93.3v2.6M22.9 93.3h.1M22.9 83.8h.1"/>
<path d="M22.9 83.8v4.5M22.9 93.3v2.6M38.1 90.2h.1M38.1 90.2h5.1M43.2 88.3h.1M43.2 81.9h.1M43.2 95.2h.1M43.2 90.2h.1M43.2 81.9v1.3M43.2 88.3v3.1M43.2 95.2v2.6M55.9 89.5h.1"/>
<path d="M55.9 89.5h5.1M61 95.9h.1M61 88.3h.1M61 81.9h.1M61 89.5h.1M61 81.9v1.3M61 88.3v2.5M61 95.9v1.9M111.8 86.4h.1M111.8 87.6h.1M111.8 86.4v1.2M111.8 87.6h8.2"/>
<path d="M113 88.9h.1M113 90.2h.1M113 99.1h.1M113 90.2h7M113 88.9h7M113 99.1h7M118.1 84.5h.1M118.1 86.4h.1M118.1 84.5v1.9M118.1 86.4h1.9M145.4 86.4h.1M145.4 87.6h.1"/>
<path d="M145.4 91.4h.1M145.4 95.2h.1M145.4 97.8h.1M145.4 99.1h.1M145.4 86.4h12.7M145.4 87.6h12.7M145.4 99.1h12.7M145.4 91.4h12.7M145.4 95.2h12.7M145.4 97.8h12.7M113.7 104.1h.1M113.7 103.5h.1"/>
<path d="M113.7 104.1h6.3M113.7 103.5v.6M130.2 109.2h.1M130.2 110.5h.1M130.2 109.2v3.8M131.4 109.2h.1M131.4 110.5h.1M131.4 109.2v1.3M132.7 109.2h.1M132.7 110.5h.1M132.7 109.2v1.3M134 109.2h.1"/>
<path d="M134 110.5h.1M134 109.2v1.3M135.3 109.2h.1M135.3 110.5h.1M135.3 109.2v1.3M136.5 109.2h.1M136.5 109.2v1.3h-6.3"/>
</g>
<g fill="#f0f" stroke="#f0f" stroke-width=".13">
<circle cx="100.9" cy="60.9" r=".23"/>
<circle cx="106" cy="60.9" r=".23"/>
<circle cx="100.9" cy="71.1" r=".23"/>
<circle cx="43.2" cy="90.1" r=".23"/>
<circle cx="13.3" cy="37.4" r=".23"/>
<circle cx="116.2" cy="59.7" r=".23"/>
<circle cx="88.9" cy="59.7" r=".23"/>
<circle cx="83.8" cy="71.1" r=".23"/>
<circle cx="83.8" cy="59.7" r=".23"/>
<circle cx="143.5" cy="24.7" r=".23"/>
<circle cx="165.7" cy="53.3" r=".23"/>
<circle cx="31.1" cy="71.7" r=".23"/>
<circle cx="90.1" cy="24.7" r=".23"/>
<circle cx="90.1" cy="30.5" r=".23"/>
<circle cx="60.9" cy="89.5" r=".23"/>
<circle cx="130.2" cy="110.5" r=".23"/>
<circle cx="132.7" cy="110.5" r=".23"/>
<circle cx="131.4" cy="110.5" r=".23"/>
<circle cx="134" cy="110.5" r=".23"/>
<circle cx="135.2" cy="110.5" r=".23"/>
<circle cx="26" cy="36.2" r=".23"/>
<circle cx="26" cy="32.4" r=".23"/>
<circle cx="51.4" cy="32.4" r=".23"/>
<circle cx="51.4" cy="36.2" r=".23"/>
</g>
<g font-size="2">
<text x="80.6" y="16.3">共焊盘</text>
<text x="165.7" y="141">PARACHUTE_TEST_BOARD</text>
<text x="167.6" y="144.8">04 Test</text>
</g>
<g font-size="1.1" fill="#000080">
<text x="32.4" y="17">J1</text>
<text x="144.1" y="19.5">R4</text>
<text x="144.1" y="21">22.0KR</text>
<text x="161.9" y="18.2">R6</text>
<text x="161.9" y="19.8">2.7KR</text>
<text x="182.2" y="18.9">R10</text>
<text x="182.2" y="20.4">180.0R</text>
<text x="189.8" y="18.9">R11</text>
<text x="189.8" y="20.4">180.0R</text>
<text x="9.5" y="28.4">D2</text>
<text x="14.6" y="28.4">D1</text>
<text x="97.1" y="24.6">R12</text>
<text x="97.1" y="25.9">0.0R</text>
<text x="144.1" y="27.8">R5</text>
<text x="144.1" y="29.3">47.0KR</text>
<text x="163.3" y="27.1">D6</text>
<text x="163.3" y="28.7">LL-GNB190TS-YJ-F1</text>
<text x="183.6" y="27.1">D7</text>
<text x="191.2" y="27.1">D8</text>
<text x="62.9" y="33.2">D3</text>
<text x="62.9" y="34.8">PTVS6V0S1UR</text>
<text x="97.1" y="30.3">R13</text>
<text x="97.1" y="31.6">0.0R</text>
<text x="180.1" y="33.8" transform="rotate(-90 180.1 33.8)">HL-PT-1608S52FC-L</text>
<text x="187.7" y="33.8" transform="rotate(-90 187.7 33.8)">HL-PT-1608S52FC-L</text>
<text x="10.6" y="37.2" transform="rotate(-90 10.6 37.2)">PESD5V0F1BL</text>
<text x="15.7" y="37.2" transform="rotate(-90 15.7 37.2)">PESD5V0F1BL</text>
<text x="32.4" y="41.1">1UBC007F24P1T-00</text>
<text x="168.9" y="58.3">R7</text>
<text x="168.9" y="59.5">R8</text>
<text x="171.4" y="58.3">22.0R</text>
<text x="171.4" y="59.5">22.0R</text>
<text x="31.7" y="65.2">D4</text>
<text x="36.8" y="65.2">D5</text>
<text x="88.9" y="64.6">C4</text>
<text x="101" y="64">C1</text>
<text x="106" y="64">C2</text>
<text x="29.6" y="71.5" transform="rotate(-90 29.6 71.5)">PESD3V3L1BA</text>
<text x="34.7" y="71.5" transform="rotate(-90 34.7 71.5)">PESD3V3L1BA</text>
<text x="88.9" y="67.1">100.0nF</text>
<text x="101" y="66.5">4.7uF</text>
<text x="106" y="66.5">100.0nF</text>
<text x="18.4" y="89.4">R1</text>
<text x="43.8" y="84.3">R3</text>
<text x="43.8" y="85.8">1.0KR</text>
<text x="18.4" y="90.9">5.1KR</text>
</g>
<g font-size="1.1">
<text x="141" y="15.5">VBUS_5V</text>
<text x="158.7" y="14.8">VBUS_5V</text>
<text x="179.1" y="16.1">VDD_3V3</text>
<text x="186.7" y="16.1">VDD_3V3</text>
<text x="30.1" y="18.1">A1</text>
<text x="30.1" y="19.4">A2</text>
<text x="30.1" y="20.7">A3</text>
<text x="30.1" y="21.9">A4</text>
<text x="30.1" y="23.2">A5</text>
<text x="46" y="23.2">B8</text>
<text x="46" y="21.9">B9</text>
<text x="46" y="20.7">B10</text>
<text x="46" y="19.4">B11</text>
<text x="46" y="18.1">B12</text>
<text x="144.1" y="22.1">R0402</text>
<text x="144.1" y="23.1">±1%</text>
<text x="161.9" y="21.4">R0402</text>
<text x="161.9" y="23.1">±1%</text>
<text x="182.2" y="22.1">R0402</text>
<text x="182.2" y="23.7">±1%</text>
<text x="189.8" y="22.1">R0402</text>
<text x="189.8" y="23.7">±1%</text>
<text x="8" y="27.7" transform="rotate(-90 8 27.7)">A</text>
<text x="13" y="27.7" transform="rotate(-90 13 27.7)">A</text>
<text x="29.5" y="29.5">A10</text>
<text x="30.1" y="24.5">A6</text>
<text x="30.1" y="25.7">A7</text>
<text x="30.1" y="27">A8</text>
<text x="30.1" y="28.3">A9</text>
<text x="46" y="29.5">B3</text>
<text x="46" y="28.3">B4</text>
<text x="46" y="27">B5</text>
<text x="46" y="25.7">B6</text>
<text x="46" y="24.5">B7</text>
<text x="91.3" y="25.9">R0402</text>
<text x="92.1" y="24.6">±5%</text>
<text x="161" y="25.2" transform="rotate(-90 161 25.2)">A</text>
<text x="181.3" y="25.2" transform="rotate(-90 181.3 25.2)">A</text>
<text x="188.9" y="25.2" transform="rotate(-90 188.9 25.2)">A</text>
<text x="29.5" y="30.8">A11</text>
<text x="29.5" y="32.1">A12</text>
<text x="30" y="35.9">G1</text>
<text x="46" y="35.9">G2</text>
<text x="46" y="32.1">B1</text>
<text x="46" y="30.8">B2</text>
<text x="61.3" y="30.9" transform="rotate(-90 61.3 30.9)">C</text>
<text x="91.3" y="31.6">R0402</text>
<text x="92.1" y="30.3">±5%</text>
<text x="144.1" y="30.3">R0402</text>
<text x="144.1" y="32">±1%</text>
<text x="161" y="32.9" transform="rotate(-90 161 32.9)">C</text>
<text x="181.3" y="32.9" transform="rotate(-90 181.3 32.9)">C</text>
<text x="188.9" y="32.9" transform="rotate(-90 188.9 32.9)">C</text>
<text x="8" y="36.7" transform="rotate(-90 8 36.7)">C</text>
<text x="12.1" y="41.4">GND</text>
<text x="13" y="36.7" transform="rotate(-90 13 36.7)">C</text>
<text x="60.3" y="41.4">GND</text>
<text x="61.3" y="37.2" transform="rotate(-90 61.3 37.2)">A</text>
<text x="142.2" y="36.3">GND</text>
<text x="160" y="36.3">GND</text>
<text x="24.8" y="45.2">GND</text>
<text x="50.2" y="45.2">GND</text>
<text x="120.4" y="53">1</text>
<text x="145.7" y="53">25</text>
<text x="169.5" y="53.7">GND</text>
<text x="19" y="57.4">VBUS_5V</text>
<text x="81.3" y="56.1">VDD_3V3</text>
<text x="98.9" y="54.9">GND</text>
<text x="120.4" y="54.3">2</text>
<text x="120.4" y="55.6">3</text>
<text x="120.4" y="56.9">4</text>
<text x="120.4" y="58.1">5</text>
<text x="120.4" y="59.4">6</text>
<text x="145.7" y="59.4">20</text>
<text x="145.7" y="58.1">21</text>
<text x="145.7" y="56.9">22</text>
<text x="145.7" y="55.6">23</text>
<text x="145.7" y="54.3">24</text>
<text x="159.4" y="58.3">R0402</text>
<text x="159.4" y="59.5">R0402</text>
<text x="163.8" y="58.3">±5%</text>
<text x="163.8" y="59.5">±5%</text>
<text x="16.1" y="60">1</text>
<text x="16.1" y="61.3">2</text>
<text x="16.1" y="62.6">3</text>
<text x="16.1" y="63.8">4</text>
<text x="30.8" y="64.5" transform="rotate(-90 30.8 64.5)">A</text>
<text x="35.9" y="64.5" transform="rotate(-90 35.9 64.5)">A</text>
<text x="78.7" y="64.6">C0402_C C3</text>
<text x="92.6" y="61.3">VBUS_5V</text>
<text x="119.8" y="64.5">10</text>
<text x="119.8" y="65.7">11</text>
<text x="120.4" y="60.7">7</text>
<text x="120.4" y="61.9">8</text>
<text x="120.4" y="63.2">9</text>
<text x="145.7" y="65.7">15</text>
<text x="145.7" y="64.5">16</text>
<text x="145.7" y="63.2">17</text>
<text x="145.7" y="61.9">18</text>
<text x="145.7" y="60.7">19</text>
<text x="20.3" y="68.7">GND</text>
<text x="30.8" y="69.7" transform="rotate(-90 30.8 69.7)">C</text>
<text x="35.9" y="69.7" transform="rotate(-90 35.9 69.7)">C</text>
<text x="81.3" y="67.1">6.3V4.7uF</text>
<text x="81.3" y="68.8">X6S</text>
<text x="88.9" y="68.4">C0402_B</text>
<text x="88.9" y="69.7">25.0V</text>
<text x="88.9" y="71">X5R</text>
<text x="101" y="67.8">C0603_B C0402_B</text>
<text x="101" y="69">10.0V</text>
<text x="101" y="70.3">X5R</text>
<text x="106" y="69">25.0V</text>
<text x="106" y="70.3">X5R</text>
<text x="119.8" y="67">12</text>
<text x="145.7" y="68.3">13</text>
<text x="145.7" y="67">14</text>
<text x="29.8" y="75.7">GND</text>
<text x="82.5" y="75">GND</text>
<text x="99.7" y="75">GND</text>
<text x="40.6" y="80.2">VDD_3V3</text>
<text x="58.4" y="80.2">VDD_3V3</text>
<text x="115.6" y="82.8">VDD_3V3</text>
<text x="43.8" y="87.5">R0402</text>
<text x="43.8" y="88.7">±5%</text>
<text x="109.2" y="84.7">VBUS_5V</text>
<text x="121.7" y="87.3">19</text>
<text x="121.7" y="88.6">15</text>
<text x="121.7" y="89.9">14</text>
<text x="122.3" y="86.1">1</text>
<text x="142.5" y="86.1">30</text>
<text x="142.5" y="87.3">2</text>
<text x="142.5" y="89.9">32</text>
<text x="18.4" y="92.5">R0402</text>
<text x="18.4" y="93.8">±1%</text>
<text x="121.7" y="92.4">12</text>
<text x="121.7" y="93.7">13</text>
<text x="121.7" y="95">25</text>
<text x="122.3" y="91.1">5</text>
<text x="142.5" y="95">7</text>
<text x="142.5" y="91.1">8</text>
<text x="142.5" y="92.4">31</text>
<text x="142.5" y="93.7">6</text>
<text x="16.5" y="98.5">GND</text>
<text x="21.6" y="98.5">GND</text>
<text x="41.9" y="100.4">GND</text>
<text x="59.7" y="100.4">GND</text>
<text x="111.1" y="101.8">VDD_3V3</text>
<text x="121.7" y="101.3">27</text>
<text x="121.7" y="98.8">18</text>
<text x="121.7" y="100">23</text>
<text x="121.7" y="96.2">29</text>
<text x="142.5" y="101.3">11</text>
<text x="142.5" y="100">10</text>
<text x="142.5" y="98.8">21</text>
<text x="142.5" y="97.5">22</text>
<text x="142.5" y="96.2">3</text>
<text x="121.7" y="102.6">28</text>
<text x="121.7" y="103.8">16</text>
<text x="129.9" y="107.6" transform="rotate(-90 129.9 107.6)">33</text>
<text x="131.1" y="107.6" transform="rotate(-90 131.1 107.6)">24</text>
<text x="132.4" y="107" transform="rotate(-90 132.4 107)">4</text>
<text x="133.7" y="107.6" transform="rotate(-90 133.7 107.6)">17</text>
<text x="135" y="107.6" transform="rotate(-90 135 107.6)">20</text>
<text x="136.2" y="107.6" transform="rotate(-90 136.2 107.6)">26</text>
<text x="142.5" y="102.6">9</text>
<text x="128.9" y="115.7">GND</text>
<text x="162.5" y="138.9">Design Name</text>
<text x="162.5" y="142.7">Size</text>
<text x="163.8" y="144">A3</text>
<text x="167.6" y="142.7">Page Name</text>
<text x="194.3" y="138.9">Designer</text>
<text x="204.5" y="142.7">Rev</text>
<text x="205.7" y="144">1</text>
<text x="162.5" y="146.5">Date:</text>
<text x="169.1" y="146.5">Tuesday, November 14, 2023</text>
<text x="187.9" y="146.5">Sheet</text>
<text x="194.3" y="146.5">64</text>
<text x="198.1" y="146.5">of</text>
<text x="201.9" y="146.5">74</text>
</g>
<g font-size="1.1" fill="#f00">
<text x="19.9" y="21.8">VBUS_5V</text>
<text x="19.9" y="23.2">CC1</text>
<text x="53" y="21.8">VBUS_5V</text>
<text x="105.7" y="21.8">USB1_D+</text>
<text x="16.1" y="24.3">TYC_D+</text>
<text x="16.1" y="25.6">TYC_D-</text>
<text x="19.9" y="28.1">VBUS_5V</text>
<text x="53" y="28.1">VBUS_5V</text>
<text x="54.7" y="27.1">CC2</text>
<text x="82.8" y="24.3">TYC_D+</text>
<text x="105.7" y="24.3">USB0_D+</text>
<text x="105.7" y="27.5">USB1_D-</text>
<text x="146.9" y="24.3">VBUS_SENSE</text>
<text x="82.8" y="30">TYC_D-</text>
<text x="105.7" y="30">USB0_D-</text>
<text x="174.2" y="34">TXT</text>
<text x="174.2" y="35.9">RXT</text>
<text x="108.2" y="55.4">USB0_D+</text>
<text x="108.2" y="56.7">USB0_D-</text>
<text x="150.1" y="54.4">DCD</text>
<text x="152" y="58">UART_TX</text>
<text x="152" y="59.2">UART_RX</text>
<text x="176.1" y="58">UART_TX_3V3</text>
<text x="176.1" y="59.2">UART_RX_3V3</text>
<text x="22.5" y="61.1">UART_TX_3V3</text>
<text x="22.5" y="62.4">UART_RX_3V3</text>
<text x="110.1" y="63">RST_b</text>
<text x="110.1" y="61.8">VBUS_SENSE</text>
<text x="154.5" y="62">CTS</text>
<text x="154.5" y="67.1">TXT</text>
<text x="154.5" y="68.3">RXT</text>
<text x="9.1" y="83.6">CC1</text>
<text x="9.1" y="85.5">CC2</text>
<text x="38.4" y="89.7">RST_b</text>
<text x="56.1" y="89.3">CTS</text>
<text x="114.5" y="88.4">USB1_D-</text>
<text x="114.5" y="89.7">USB1_D+</text>
<text x="150.7" y="85.9">UART_TX</text>
<text x="150.7" y="87.2">UART_RX</text>
<text x="150.7" y="91.2">CTS</text>
<text x="150.7" y="95">DCD</text>
<text x="114.5" y="98.6">RST_b</text>
<text x="150.7" y="97.5">TXT</text>
<text x="150.7" y="98.8">RXT</text>
</g>
<g font-size="1.1" fill="#004080">
<text x="33" y="19">GND1</text>
<text x="33" y="20.2">TX1+</text>
<text x="33" y="21.5">TX1-</text>
<text x="33" y="22.8">VBUS1</text>
<text x="40.8" y="22.8">VBUS4</text>
<text x="41.3" y="19">GND4</text>
<text x="41.6" y="20.2">RX1+</text>
<text x="41.9" y="21.5">RX1-</text>
<text x="33" y="24">CC1</text>
<text x="33" y="25.3">D1+</text>
<text x="33" y="26.6">D1-</text>
<text x="33" y="27.9">SBU1</text>
<text x="33" y="29.1">VBUS2</text>
<text x="40.8" y="29.1">VBUS3</text>
<text x="41.5" y="24">SBU2</text>
<text x="42.1" y="27.9">CC2</text>
<text x="42.3" y="26.6">D2+</text>
<text x="42.6" y="25.3">D2-</text>
<text x="33" y="30.4">RX2-</text>
<text x="33" y="31.7">RX2+</text>
<text x="33" y="32.9">GND2</text>
<text x="41.3" y="32.9">GND3</text>
<text x="41.7" y="31.7">TX2+</text>
<text x="42" y="30.4">TX2-</text>
<text x="33" y="36.7">SHELL1</text>
<text x="40.2" y="36.7">SHELL2</text>
<text x="122.5" y="53.9">RI/CLK</text>
<text x="141.8" y="53.9">PAD</text>
<text x="122.5" y="55.2">GND</text>
<text x="122.5" y="56.4">D+</text>
<text x="122.5" y="57.7">D-</text>
<text x="122.5" y="59">VIO</text>
<text x="141.6" y="55.2">DCD</text>
<text x="141.7" y="57.7">DSR</text>
<text x="141.8" y="56.4">DTR</text>
<text x="141.9" y="59">TXD</text>
<text x="14" y="60.9">1</text>
<text x="14" y="62.1">2</text>
<text x="14" y="63.4">3</text>
<text x="14" y="64.7">4</text>
<text x="122.5" y="60.2">VDD</text>
<text x="122.5" y="61.5">VREGIN</text>
<text x="122.5" y="62.8">VBUS</text>
<text x="122.5" y="64.1">RSTb</text>
<text x="122.5" y="65.3">NC</text>
<text x="138.7" y="64.1">SUSPEND</text>
<text x="141.7" y="60.2">RXD</text>
<text x="141.8" y="65.3">NC1</text>
<text x="141.8" y="62.8">CTS</text>
<text x="141.8" y="61.5">RTS</text>
<text x="122.5" y="66.6">GPIO.3/WAKEUP</text>
<text x="122.5" y="67.9">GPIO.2/RS485</text>
<text x="137.7" y="69.1">GPIO.1/RXT</text>
<text x="137.9" y="67.9">GPIO.0/TXT</text>
<text x="138" y="66.6">SUSPENDb</text>
<text x="124.4" y="88.2">VCC</text>
<text x="124.4" y="89.5">USBDM</text>
<text x="124.4" y="86.9">VCCIO</text>
<text x="138.5" y="88.2">RXD</text>
<text x="138.7" y="86.9">TXD</text>
<text x="124.4" y="90.7">USBDP</text>
<text x="124.4" y="92">NC1</text>
<text x="124.4" y="93.3">NC2</text>
<text x="124.4" y="94.5">NC3</text>
<text x="124.4" y="95.8">NC4</text>
<text x="137.8" y="95.8">DCD#</text>
<text x="137.9" y="94.5">DSR#</text>
<text x="138" y="93.3">DTR#</text>
<text x="138" y="92">CTS#</text>
<text x="138" y="90.7">RTS#</text>
<text x="124.4" y="99.6">RSET#</text>
<text x="124.4" y="100.9">NC6</text>
<text x="124.4" y="97.1">NC5</text>
<text x="133" y="100.9">TXDEN/CBUS2</text>
<text x="137.1" y="99.6">CBUS1</text>
<text x="137.1" y="98.3">CBUS0</text>
<text x="139.1" y="97.1">RI#</text>
<text x="124.4" y="102.2">OSCI</text>
<text x="124.4" y="103.4">OSCO</text>
<text x="124.4" y="104.7">3V3OUT</text>
<text x="130.7" y="104.8" transform="rotate(-90 130.7 104.8)">PAD</text>
<text x="132" y="104.8" transform="rotate(-90 132 104.8)">AGND</text>
<text x="133.3" y="104.8" transform="rotate(-90 133.3 104.8)">GND</text>
<text x="134.5" y="104.8" transform="rotate(-90 134.5 104.8)">GND</text>
<text x="135.8" y="104.8" transform="rotate(-90 135.8 104.8)">GND</text>
<text x="137.1" y="104.8" transform="rotate(-90 137.1 104.8)">TEST</text>
<text x="137.1" y="103.4">CBUS4</text>
<text x="137.1" y="102.2">CBUS3</text>
</g>
<g font-size="1.1" fill="#c0c0c0">
<text x="91.3" y="23.3">R0402</text>
<text x="92.1" y="22.1">±5%</text>
<text x="97.1" y="22.1">R14</text>
<text x="97.1" y="23.3">0.0R_NC</text>
<text x="100.3" y="22.1">NC</text>
<text x="91.3" y="29">R0402</text>
<text x="92.1" y="27.8">±5%</text>
<text x="97.1" y="27.8">R15</text>
<text x="97.1" y="29">0.0R_NC</text>
<text x="100.3" y="27.8">NC</text>
<text x="122.8" y="51.4">U1</text>
<text x="9.8" y="58.4">J2</text>
<text x="153.5" y="55.7">R0402</text>
<text x="154.3" y="54.4">±5%</text>
<text x="159.4" y="54.4">R9</text>
<text x="159.4" y="55.7">10.0KR_NC</text>
<text x="161.9" y="54.4">NC</text>
<text x="9.9" y="67">4Pin_header</text>
<text x="10.2" y="68.4">NC</text>
<text x="122.9" y="71.5">CP2102N-A02-GQFN24</text>
<text x="139.1" y="71.6">NC</text>
<text x="23.5" y="89.4">R2</text>
<text x="61.6" y="84.3">R16</text>
<text x="61.6" y="85.8">10.0KR_NC</text>
<text x="61.6" y="87.1">R0402</text>
<text x="61.6" y="88.1">±5%</text>
<text x="61.6" y="89.4">NC</text>
<text x="129.8" y="84.4">U2</text>
<text x="23.5" y="90.9">5.1KR_NC</text>
<text x="23.5" y="92.5">R0402</text>
<text x="23.5" y="93.8">±1%</text>
<text x="23.5" y="95.1">NC</text>
<text x="38.1" y="92.5">C0402_B C5</text>
<text x="40" y="95.1">25.0V100.0nF_NC</text>
<text x="61.6" y="91.9">R17</text>
<text x="61.6" y="93.4">10.0KR_NC</text>
<text x="61.6" y="94.7">R0402</text>
<text x="61.6" y="95.7">±5%</text>
<text x="40" y="96.4">X5R</text>
<text x="40" y="97.6">NC</text>
<text x="61.6" y="97">NC</text>
<text x="121.3" y="106.5">FT232RQ</text>
<text x="140.3" y="106.5">NC</text>
</g>
<g font-size=".9">
<text x="22" y=".9">5</text>
<text x="63.4" y=".9">4</text>
<text x="104.9" y=".9">3</text>
<text x="146.4" y=".9">2</text>
<text x="187.9" y=".9">1</text>
<text x=".3" y="20.3">D</text>
<text x="209" y="20.3">D</text>
<text x=".3" y="56.7">C</text>
<text x="209" y="56.7">C</text>
<text x=".3" y="93.2">B</text>
<text x="209" y="93.2">B</text>
<text x=".3" y="129.7">A</text>
<text x="209" y="129.7">A</text>
<text x="22" y="148.1">5</text>
<text x="63.4" y="148.1">4</text>
<text x="104.9" y="148.1">3</text>
<text x="146.4" y="148.1">2</text>
<text x="187.9" y="148.1">1</text>
</g>
</svg>
